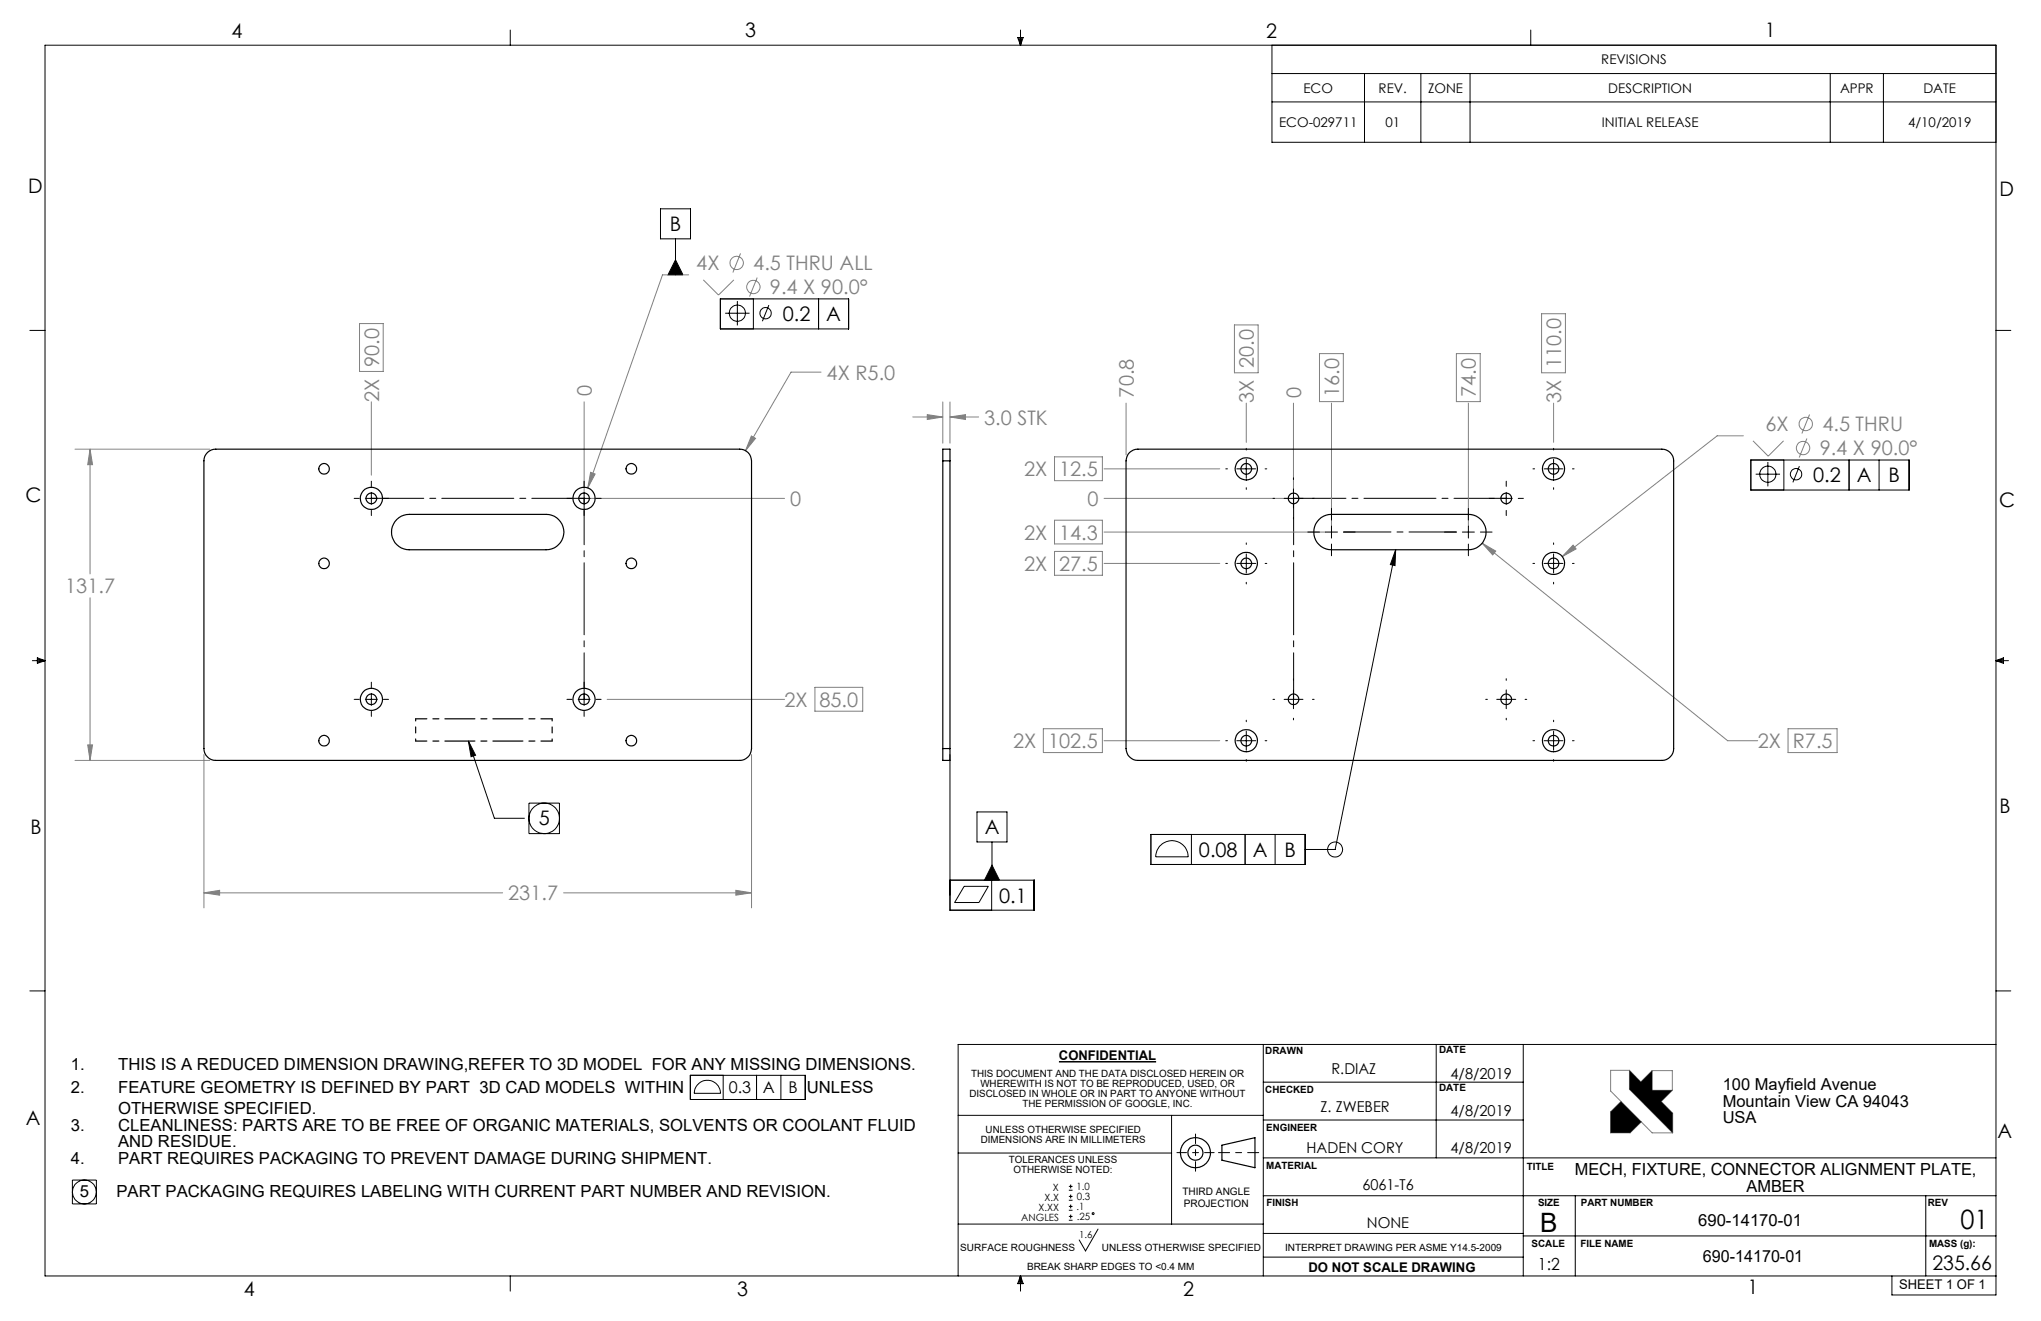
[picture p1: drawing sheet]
<svg xmlns="http://www.w3.org/2000/svg" width="432mm" height="279mm" viewBox="0 0 432 279" stroke-linecap="round" stroke-linejoin="round" font-family="sans-serif">
<g fill="none" stroke="#000" stroke-width=".25">
<path d="M258.5 242.2l7-1.6v6.4l-7-1.6z"/>
<circle cx="252.9" cy="243.8" r="1.59"/>
<circle cx="252.9" cy="243.8" r="3.2"/>
</g>
<path d="M257.8 243.8h8.5" fill="none" stroke="#000" stroke-width=".21" stroke-dasharray="15.2 1.3 1.3 1.3" stroke-dashoffset="12.9"/>
<path d="M252.9 239.9v7.8M249 243.8h7.9" fill="none" stroke="#000" stroke-width=".21" stroke-dasharray="15.2 1.3 1.3 1.3" stroke-dashoffset="13.2"/>
<g fill="none" stroke="#000" stroke-width=".21">
<path d="M107.9 6.3v3.3M215.3 7.9h1.2l-.6 1.7zM215.6 7.9l.3 1.7M215.9 6.3v3.3M216.2 7.9l-.3 1.7M269.1 9.6v20.5h153.2M269.1 15.6h153.2M288.7 15.6v14.5M300.6 15.6v14.5M311 15.6v14.5M323.9 6.3v3.3M387.2 15.6v14.5"/>
<path d="M398.5 15.6v14.5M269.1 21.6h153.2M139.7 44.2h6.4v6.3h-6.4zM142.9 50.5v7.6M142.9 55l1.6 3.1h-3.2zM6.3 69.9h3.2M152.4 63.2h27.1v6.4h-27.1zM153.4 66.3h5.2M156 63.7v5.1M159.4 63.2v6.4M162.7 64.5l-1.4 3.4M173.2 63.2v6.4"/>
<path d="M422.3 69.9h3.1M259.3 99.2h.4M261.7 99.2h4M263.7 94.8v.4M263.7 97.2v4M267.7 99.2h.3M324.3 99.2h.4M326.7 99.2h4M328.7 94.8v.4M328.7 97.2v4M332.7 99.2h.3M370.4 97.3h33.5v6.3h-33.5z"/>
<path d="M374 97.7v5.2M377.4 97.3v6.3M380.7 98.6l-1.4 3.4M391.2 97.3v6.3M397.5 97.3v6.3M74.9 105.4h1.1M77.3 105.4h2.5M78.6 101.8v1.1M78.6 104.1v2.6M78.6 107.9v1.1M81.1 105.4h1.1M119.9 105.4h1.1"/>
<path d="M122.3 105.4h2.5M123.6 101.8v1.1M123.6 104.1v2.6M123.6 107.9v1.1M126.1 105.4h1.1M259.3 119.2h.4M261.7 119.2h4M263.7 103.2v.3M263.7 114.8v.3M263.7 117.2v4M267.7 119.2h.3M269.3 105.4h.4"/>
<path d="M271.7 105.4h4M273.6 101.1v.3M273.6 103.4v4M273.6 109.4v.3M276.7 112.5h2.5M277.7 105.4h.3M280.4 112.5h2.6M281.7 107.5v2.5M281.7 111.3v2.5M281.7 115.1v2.4M284.2 112.5h2.5M295.3 116.3l-12.8 63.4h-6.4"/>
<path d="M295.3 116.3l-.2 3.3-1-.2zM305.6 112.5h2.5M309.4 112.5h2.5M310.7 107.5v2.5M310.7 111.3v2.5M310.7 115.1v2.4M313.2 112.5h2.5M315 105.4h1.1M317.4 105.4h2.5M318.7 101.8v1.1M318.7 104.1v2.6M318.7 107.9v1.1"/>
<path d="M321.2 105.4h1.1M324.3 119.2h.4M326.7 119.2h4M328.7 103.2v.3M328.7 114.8v.3M328.7 117.2v4M332.7 119.2h.3M371.4 100.3h5.2M6.8 139.7h2.7M7.9 139.1l1.6 .6-1.6 .6zM7.9 139.4l1.6 .3M9.5 139.7l-1.6 .3"/>
<path d="M263.7 123.2v.3M328.7 123.2v.3M422.3 139.7h2.6M422.3 139.7l1.6 .3M422.3 139.7l1.6-.6v1.2zM423.9 139.4l-1.6 .3M74.9 147.9h1.1M77.3 147.9h2.5M78.6 144.3v1.1M78.6 146.6v2.6M78.6 150.5v1M81.1 147.9h1.1"/>
<path d="M99.1 156.7l1.5 3-.9 .4zM99.1 156.7l5.5 16.4h6.3M119.9 147.9h1.1M122.3 147.9h2.5M123.6 144.3v1.1M123.6 146.6v2.6M123.6 150.5v1M126.1 147.9h1.1M201 159.6v32.9h17.8v-6.3h-17.8M259.3 156.7h.4M261.7 156.7h4M263.7 152.3v.3"/>
<path d="M263.7 154.7v4M267.7 156.7h.3M269.3 147.9h.4M271.7 147.9h4M273.6 143.5v.4M273.6 145.9v4M273.6 151.9v.4M277.7 147.9h.3M314.3 147.9h.4M316.7 147.9h4M318.7 143.5v.4M318.7 145.9v4"/>
<path d="M318.7 151.9v.4M322.7 147.9h.3M324.3 156.7h.4M326.7 156.7h4M328.7 152.3v.3M328.7 154.7v4M332.7 156.7h.3M111.9 169.9h6.5v6.4h-6.5zM206.7 171.7h6.3v6.4h-6.3zM209.9 178.1v8.1M243.5 176.5h32.6v6.3h-32.6zM245.3 179a3.5 3.5 0 0 1 3.8-1 3.5 3.5 0 0 1 2.3 3.2h-6.9l.3-1.2z"/>
<path d="M252.1 176.5v6.3M263.4 176.5v6.3M263.7 160.7v.3M269.8 176.5v6.3M328.7 160.7v.3M204 187.5h5.1l-2 3.4h-5.1zM209.8 186.2v6.3M209.9 183l1.6 3.2h-3.2zM6.3 209.6h3.2M422.3 209.6h3.1M146 227.4h24.4v5.2h-24.4zM147.5 229.5a2.77 2.77 0 0 1 3.1-.9 2.77 2.77 0 0 1 1.8 2.6h-5.5a2.65 2.65 0 0 1 .6-1.7z"/>
<path d="M153 227.4v5.2M160.1 227.4v5.2M165.2 227.4v5.2M202.7 235.9h64.6M247.9 235.9v23M267.3 236.9h55M267.3 228.9h55M267.3 220.9v49M303.8 220.9v24M322.3 220.9v49M422.3 220.9h-219.6v49M15.3 249.6h5.1v5h-5.1z"/>
<path d="M202.7 243.9h45.2M202.7 258.9h64.6M226.1 251.7h.8M226.1 250.9h.8M226.1 253.9h.8M226.1 253h.8M226.1 256h.8M226.1 255.2h.8M226.1 258.1h.8M226.1 257.3h.8M226.5 250.5v.9M226.5 252.7v.8"/>
<path d="M226.5 254.8v.8M226.5 256.9v.8M232.3 260l-2.6 4.6-1.4-2.3M267.3 252.9h155M267.3 244.9h155M333.3 252.9v17M407.4 252.9v17M107.9 269.9v3.2M215.9 269.9v3.2M215.9 269.9l.6 1.6h-1.2zM215.9 269.9l-.3 1.6M215.9 269.9l.3 1.6"/>
<path d="M267.3 260.9h55M267.3 265.9h55M322.3 261.4h100M400.3 269.9v4h22v-264.3h-412.8v260.3h412.8"/>
<circle cx="156" cy="66.2" r="1.72"/>
<circle cx="162" cy="66.2" r="1.2"/>
<circle cx="374" cy="100.3" r="1.72"/>
<circle cx="380" cy="100.3" r="1.2"/>
<circle cx="115.1" cy="173.1" r="3.2"/>
<circle cx="282.4" cy="179.7" r="1.59"/>
<circle cx="17.9" cy="252.1" r="2.52"/>
<circle cx="231.3" cy="256.7" r=".19"/>
</g>
<g fill="none" stroke="#808080" stroke-width=".21">
<path d="M145.7 58.1h-5.5l-15.8 45.1M148.8 59.2l3.2 3.2 3.3-3.2M156.7 53.6l-1.7 4M160.2 58.7l-1.6 4M76.1 68.4h5v10.2h-5zM173.7 78.7h-6.3l-9.7 16.6M261.2 68.7h5v10.1h-5zM279.2 74.8h5v10.1h-5zM308.1 74.8h5.1v10.1h-5.1zM326.1 66.4h5.1v12.4h-5.1zM15.9 95h28.5M19.1 95l.5 3.3h-1z"/>
<path d="M19.1 95v26.4M78.6 85v15.5M123.6 85v19.1M125 99.9l.9 .4-1.5 2.9zM159 92.2l.8 .5-2.1 2.6zM193.1 88.2h6.4M196.2 87.7l3.3 .5-3.3 .5zM199.5 85v8.7M201 88.2l3.3-.5v1zM201 85v8.7M201 88.2h6M223.1 96.6h10.1v5.1h-10.1z"/>
<path d="M233.6 99.2h24.5M238.2 85.3v10.9M263.7 85.3v8.3M273.6 85.3v18.8M281.7 85.3v26M310.7 85.3v26M328.7 85.3v8.3M368.8 92.2h-5.5l-32.8 25.5M370.9 93.2l3.2 3.3 3.2-3.3M382.3 92.7l-1.7 4.1M382.8 87.7l-1.6 4M124.8 105.4h41.2"/>
<path d="M223.1 110h10.1v5h-10.1zM223.1 116.6h10.1v5.1h-10.1zM233.6 105.4h38.8M233.6 112.5h46.8M233.6 119.2h24.5M313.6 114.9l2.8 1.7-.6 .8zM313.6 114.9l51.9 41.8h6.4M332.8 115.3l.6 .8-2.9 1.6zM19.1 126.4v34.4M18.6 157.6h1l-.5 3.2zM43.1 159.6v32.4M128.4 147.9h37.6"/>
<path d="M159 159.6v32.4M172.4 145.4h10.1v5h-10.1zM220.7 154.1h12.5v5.1h-12.5zM233.6 156.7h24.5M378.3 154.1h10.4v5.1h-10.4zM15.9 160.8h28.5M43.1 188.8l3.4-.5v1zM43.1 188.8h63.2M119.2 188.8h39.8M155.7 188.3l3.3 .5-3.3 .5zM342.9 233l-2.2 2.2v4.4h4.2l2.3-2.3M344.7 226.4h-4v4.4l8.8 8.8h4.4"/>
<path d="M344.7 226.4v4l9.2 9.2M344.7 226.4l2.4 2.4 2.4-2.4M349.5 226.4h4.3v4.2M349.5 226.4v4.2h4.3M353.8 230.6l-2.4 2.4 2.5 2.4v4.2"/>
<circle cx="155.9" cy="55.6" r="1.41"/>
<circle cx="159.4" cy="60.7" r="1.42"/>
<circle cx="381.5" cy="94.8" r="1.41"/>
<circle cx="382" cy="89.7" r="1.41"/>
</g>
<path d="M340.7 235.2v4.4h4.2l2.3-2.3-4.3-4.3zM344.7 226.4v4l9.2 9.2v-4.2l-2.5-2.4 2.4-2.4h-4.3v-4.2l-2.4 2.4z" fill-rule="evenodd" fill="#000"/>
<path d="M224 224.6h20.6" fill="none" stroke="#000" stroke-width=".32"/>
<path d="M123.6 105.4h-45M273.7 105.4h45" fill="none" stroke="#000" stroke-width=".21" stroke-dasharray="15.2 1.3 1.3 1.3" stroke-dashoffset="4.2"/>
<path d="M123.6 105.4v42.5M273.7 105.4v42.5" fill="none" stroke="#000" stroke-width=".21" stroke-dasharray="15.2 1.3 1.3 1.3" stroke-dashoffset="5.4"/>
<path d="M87.9 152h28.9M87.9 156.7h28.9" fill="none" stroke="#000" stroke-width=".25" stroke-dasharray="6.3 1.3 1.3 1.3" stroke-dashoffset="4"/>
<path d="M87.9 152v4.7M116.8 152v4.7" fill="none" stroke="#000" stroke-width=".25" stroke-dasharray="6.3 1.3 1.3 1.3" stroke-dashoffset="5.9"/>
<path d="M284.2 112.5h23.9" fill="none" stroke="#000" stroke-width=".21" stroke-dasharray="15.2 1.3 1.3 1.3" stroke-dashoffset="5.2"/>
<path d="M99.1 156.7l1.5 3-.9 .4z" fill="#000"/>
<path d="M332.8 115.3l-2.3 2.4 2.9-1.6zM313.6 114.9l2.2 2.5 .6-.8zM196.2 87.7l3.3 .5-3.3 .5zM201 88.2l3.3-.5v1zM43.1 188.8l3.4-.5v1zM155.7 188.3l3.3 .5-3.3 .5zM19.1 95l.5 3.3h-1zM18.6 157.6h1l-.5 3.2zM125 99.9l-.6 3.3 1.5-2.9zM159 92.2l-1.3 3.1 2.1-2.6z" fill="#808080"/>
<path d="M295.3 116.3l-.2 3.3-1-.2zM209.9 183l1.6 3.2h-3.2zM142.9 55l1.6 3.1h-3.2z" fill="#000"/>
<g fill="none" stroke="#000" stroke-width=".25">
<path d="M43.9 95.7a2.47 2.47 0 0 1 1.7-.7h110.9a2.47 2.47 0 0 1 2.5 2.5v60.8a2.53 2.53 0 0 1-2.5 2.5h-110.9a2.53 2.53 0 0 1-2.5-2.5v-60.8a2.32 2.32 0 0 1 .8-1.8zM199.5 97.5v-2.5h1.5v2.5M199.5 97.5h1.5M199.5 97.5v60.8M201 97.5v60.8M239 95.7a2.47 2.47 0 0 1 1.7-.7h110.9a2.47 2.47 0 0 1 2.5 2.5v60.8a2.53 2.53 0 0 1-2.5 2.5h-110.9a2.53 2.53 0 0 1-2.5-2.5v-60.8a2.72 2.72 0 0 1 .8-1.8zM83.9 109.9a3.6 3.6 0 0 1 2.7-1.1h28.9a3.7 3.7 0 0 1 3.8 3.7 3.7 3.7 0 0 1-3.8 3.8h-28.9a3.8 3.8 0 0 1-3.5-2.3 3.8 3.8 0 0 1 .8-4.1zM279 109.9a3.6 3.6 0 0 1 2.7-1.1h29a3.7 3.7 0 0 1 3.7 3.7 3.7 3.7 0 0 1-3.7 3.8h-29a3.7 3.7 0 0 1-3.5-2.3 3.7 3.7 0 0 1 .8-4.1zM199.5 158.3v2.5h1.5v-2.5M199.5 158.3h1.5"/>
<circle cx="68.6" cy="99.2" r="1.12"/>
<circle cx="133.6" cy="99.2" r="1.13"/>
<circle cx="263.7" cy="99.2" r="2.36"/>
<circle cx="263.7" cy="99.2" r="1.13"/>
<circle cx="328.7" cy="99.2" r="2.35"/>
<circle cx="328.7" cy="99.2" r="1.13"/>
<circle cx="68.6" cy="119.2" r="1.12"/>
<circle cx="78.6" cy="105.4" r="1.13"/>
<circle cx="78.6" cy="105.4" r="2.36"/>
<circle cx="123.6" cy="105.4" r="2.35"/>
<circle cx="123.6" cy="105.4" r="1.13"/>
<circle cx="133.6" cy="119.2" r="1.13"/>
<circle cx="263.7" cy="119.2" r="1.13"/>
<circle cx="263.7" cy="119.1" r="2.35"/>
<circle cx="273.7" cy="105.4" r="1.12"/>
<circle cx="318.7" cy="105.4" r="1.13"/>
<circle cx="328.7" cy="119.2" r="1.13"/>
<circle cx="328.7" cy="119.2" r="2.34"/>
<circle cx="68.6" cy="156.7" r="1.12"/>
<circle cx="78.6" cy="147.9" r="1.13"/>
<circle cx="78.6" cy="147.9" r="2.36"/>
<circle cx="123.6" cy="147.9" r="2.35"/>
<circle cx="123.6" cy="147.9" r="1.13"/>
<circle cx="133.6" cy="156.7" r="1.13"/>
<circle cx="263.7" cy="156.7" r="1.13"/>
<circle cx="263.7" cy="156.6" r="2.35"/>
<circle cx="273.7" cy="147.9" r="1.12"/>
<circle cx="318.7" cy="147.9" r="1.13"/>
<circle cx="328.7" cy="156.7" r="1.13"/>
<circle cx="328.7" cy="156.7" r="2.34"/>
</g>
<g font-size="5.6">
<text x="325.9" y="260.6">B</text>
<text x="414.8" y="260">01</text>
</g>
<g font-size="4.2">
<text x="49" y="8.1">4</text>
<text x="157.6" y="7.8">3</text>
<text x="267.9" y="8.1">2</text>
<text x="373.5" y="7.7">1</text>
<text x="6" y="40.7">D</text>
<text x="423" y="41.5">D</text>
<text x="141.7" y="48.9">B</text>
<text x="165.6" y="68">0.2</text>
<text x="174.8" y="68">A</text>
<text x="5.4" y="106.2">C</text>
<text x="383.6" y="102">0.2</text>
<text x="392.8" y="102">A</text>
<text x="399.5" y="102">B</text>
<text x="422.9" y="107.2">C</text>
<text x="423" y="172.1">B</text>
<text x="6.5" y="176.3">B</text>
<text x="114" y="174.6">5</text>
<text x="208.3" y="176.5">A</text>
<text x="253.7" y="181.3">0.08</text>
<text x="265" y="181.3">A</text>
<text x="271.7" y="181.3">B</text>
<text x="211.4" y="190.9">0.1</text>
<text x="5.5" y="238">A</text>
<text x="422.6" y="240.8">A</text>
<text x="408.8" y="268.7">235.66</text>
<text x="51.6" y="274.1">4</text>
<text x="155.9" y="274.2">3</text>
<text x="250.3" y="274.2">2</text>
<text x="369.8" y="273.8">1</text>
</g>
<g font-size="4.2" fill="#808080">
<text x="147.3" y="57.1">4X</text>
<text x="159.4" y="57.1">4.5 THRU ALL</text>
<text x="162.9" y="62.2">9.4 X 90.0°</text>
<text x="80.2" y="77.6" transform="rotate(-90 80.2 77.6)">90.0</text>
<text x="265.3" y="77.9" transform="rotate(-90 265.3 77.9)">20.0</text>
<text x="330.3" y="77.9" transform="rotate(-90 330.3 77.9)">110.0</text>
<text x="125.2" y="83.8" transform="rotate(-90 125.2 83.8)">0</text>
<text x="174.9" y="80.3">4X R5.0</text>
<text x="283.3" y="84" transform="rotate(-90 283.3 84)">16.0</text>
<text x="312.3" y="84" transform="rotate(-90 312.3 84)">74.0</text>
<text x="80.2" y="85" transform="rotate(-90 80.2 85)">2X</text>
<text x="208.2" y="89.8">3.0 STK</text>
<text x="239.9" y="84.1" transform="rotate(-90 239.9 84.1)">70.8</text>
<text x="265.3" y="85.3" transform="rotate(-90 265.3 85.3)">3X</text>
<text x="275.3" y="84.1" transform="rotate(-90 275.3 84.1)">0</text>
<text x="330.3" y="85.3" transform="rotate(-90 330.3 85.3)">3X</text>
<text x="373.5" y="91.2">6X</text>
<text x="385.5" y="91.2">4.5 THRU</text>
<text x="216.7" y="100.7">2X</text>
<text x="224.1" y="100.7">12.5</text>
<text x="385" y="96.3">9.4 X 90.0°</text>
<text x="167.2" y="107">0</text>
<text x="230.1" y="107">0</text>
<text x="216.7" y="114.1">2X</text>
<text x="224.1" y="114.1">14.3</text>
<text x="13.8" y="125.5">131.7</text>
<text x="216.7" y="120.7">2X</text>
<text x="224.1" y="120.7">27.5</text>
<text x="166" y="149.5">2X</text>
<text x="173.4" y="149.5">85.0</text>
<text x="214.3" y="158.2">2X</text>
<text x="221.7" y="158.2">102.5</text>
<text x="371.9" y="158.2">2X</text>
<text x="379.3" y="158.2">R7.5</text>
<text x="107.5" y="190.4">231.7</text>
</g>
<g font-size="3.5">
<text x="15" y="226.3">1.</text>
<text x="25" y="226.3">THIS IS A REDUCED DIMENSION DRAWING,REFER TO 3D MODEL FOR ANY MISSING DIMENSIONS.</text>
<text x="15" y="231.2">2.</text>
<text x="25" y="231.2">FEATURE GEOMETRY IS DEFINED BY PART 3D CAD MODELS WITHIN</text>
<text x="170.7" y="231.2">UNLESS</text>
<text x="364.5" y="230.5">100 Mayfield Avenue</text>
<text x="15" y="239.2">3.</text>
<text x="25" y="235.6">OTHERWISE SPECIFIED.</text>
<text x="25" y="239.2">CLEANLINESS: PARTS ARE TO BE FREE OF ORGANIC MATERIALS, SOLVENTS OR COOLANT FLUID</text>
<text x="364.5" y="234.1">Mountain View CA 94043</text>
<text x="364.5" y="237.6">USA</text>
<text x="25" y="242.7">AND RESIDUE.</text>
<text x="15" y="246.2">4.</text>
<text x="25" y="246.2">PART REQUIRES PACKAGING TO PREVENT DAMAGE DURING SHIPMENT.</text>
<text x="333.2" y="248.6">MECH, FIXTURE, CONNECTOR ALIGNMENT PLATE,</text>
<text x="16.9" y="253.2">5</text>
<text x="24.6" y="253.3">PART PACKAGING REQUIRES LABELING WITH CURRENT PART NUMBER AND REVISION.</text>
<text x="369.5" y="252.1">AMBER</text>
<text x="359.3" y="259.4">690-14170-01</text>
<text x="325.4" y="268.7">1:2</text>
<text x="360.3" y="267">690-14170-01</text>
</g>
<g font-size="3.4">
<text x="154.2" y="231.3">0.3</text>
<text x="161.4" y="231.3">A</text>
<text x="166.8" y="231.3">B</text>
</g>
<g font-size="3.2">
<text x="281.7" y="227.1">R.DIAZ</text>
<text x="306.9" y="228.2">4/8/2019</text>
<text x="279.4" y="235.2">Z. ZWEBER</text>
<text x="306.9" y="236.1">4/8/2019</text>
<text x="276.4" y="244">HADEN CORY</text>
<text x="306.9" y="244">4/8/2019</text>
<text x="288.2" y="251.6">6061-T6</text>
<text x="289.2" y="259.8">NONE</text>
</g>
<g font-size="2.8">
<text x="338.8" y="13.6">REVISIONS</text>
<text x="275.8" y="19.6">ECO</text>
<text x="291.7" y="19.6">REV.</text>
<text x="302.1" y="19.6">ZONE</text>
<text x="340.3" y="19.6">DESCRIPTION</text>
<text x="389.3" y="19.6">APPR</text>
<text x="406.9" y="19.6">DATE</text>
<text x="270.6" y="26.9">ECO-029711</text>
<text x="293.1" y="26.9">01</text>
<text x="338.9" y="26.9">INITIAL RELEASE</text>
<text x="403.7" y="26.9">4/10/2019</text>
<text x="224" y="224.3">CONFIDENTIAL</text>
<text x="276.8" y="269">DO NOT SCALE DRAWING</text>
<text x="401.8" y="272.7">SHEET 1 OF 1</text>
</g>
<g font-size="2.2">
<text x="250.1" y="252.7">THIRD ANGLE</text>
<text x="250.4" y="255.3">PROJECTION</text>
</g>
<g font-size="2.1">
<text x="205.4" y="227.9">THIS DOCUMENT AND THE DATA DISCLOSED HEREIN OR</text>
<text x="267.7" y="223">DRAWN</text>
<text x="304.5" y="222.8">DATE</text>
<text x="205.1" y="232.1">DISCLOSED IN WHOLE OR IN PART TO ANYONE WITHOUT</text>
<text x="207.4" y="230">WHEREWITH IS NOT TO BE REPRODUCED, USED, OR</text>
<text x="267.7" y="231.1">CHECKED</text>
<text x="304.5" y="230.8">DATE</text>
<text x="208.5" y="239.6">UNLESS OTHERWISE SPECIFIED</text>
<text x="216.3" y="234.2">THE PERMISSION OF GOOGLE, INC.</text>
<text x="267.9" y="239.2">ENGINEER</text>
<text x="207.5" y="241.7">DIMENSIONS ARE IN MILLIMETERS</text>
<text x="213.4" y="246">TOLERANCES UNLESS</text>
<text x="214.4" y="248.1">OTHERWISE NOTED:</text>
<text x="222.8" y="251.8">X</text>
<text x="227.8" y="251.7">1.0</text>
<text x="267.9" y="247.1">MATERIAL</text>
<text x="323" y="247.4">TITLE</text>
<text x="219.7" y="256">X.XX</text>
<text x="221" y="253.9">X.X</text>
<text x="227.8" y="256">.1</text>
<text x="227.8" y="253.8">0.3</text>
<text x="267.9" y="255.1">FINISH</text>
<text x="325.4" y="255">SIZE</text>
<text x="334.4" y="255">PART NUMBER</text>
<text x="407.9" y="255">REV</text>
<text x="216.1" y="258.2">ANGLES</text>
<text x="227.8" y="258.1">.25</text>
<text x="228.3" y="261.8">1.6</text>
<text x="324" y="263.7">SCALE</text>
<text x="334.4" y="263.7">FILE NAME</text>
<text x="408.1" y="263.7">MASS (g):</text>
<text x="203.2" y="264.5">SURFACE ROUGHNESS</text>
<text x="217.3" y="268.6">BREAK SHARP EDGES TO &lt;0.4 MM</text>
<text x="233.1" y="264.5">UNLESS OTHERWISE SPECIFIED</text>
<text x="271.9" y="264.5">INTERPRET DRAWING PER ASME Y14.5-2009</text>
</g>
</svg>
